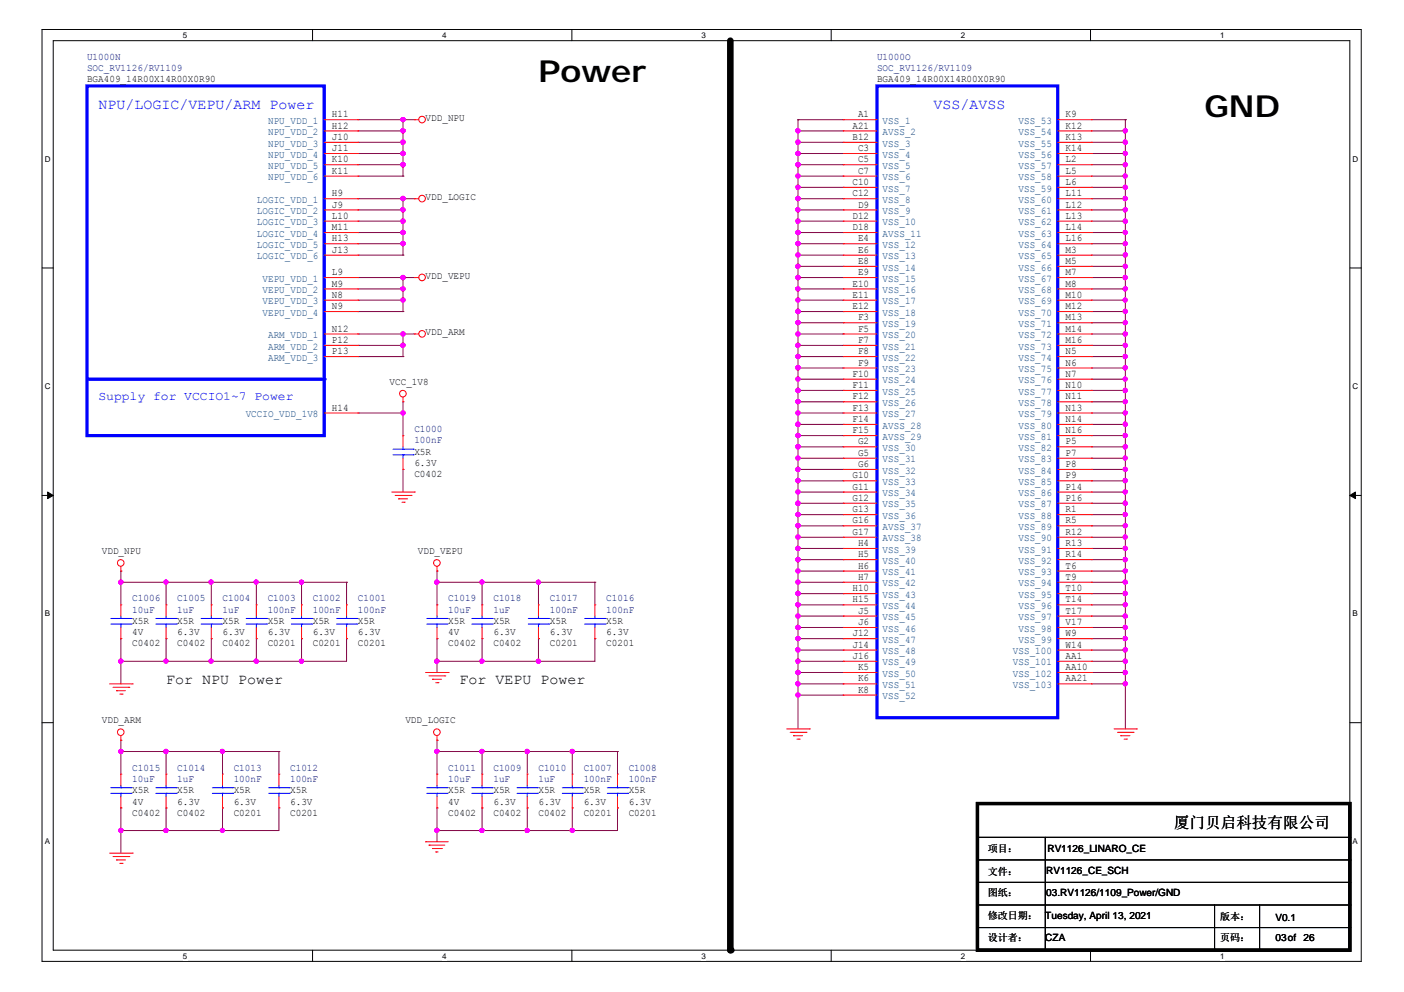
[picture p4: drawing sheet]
<svg xmlns="http://www.w3.org/2000/svg" width="297mm" height="210mm" viewBox="0 0 297 210" stroke-linecap="round" stroke-linejoin="round" font-family="sans-serif">
<path d="M8.9 6.2h279.1v197.2h-279.1zM11.3 8.6h274.3v192.5h-274.3z" fill="none" stroke="#000" stroke-width=".21"/>
<g fill="#fff">
<path d="M38.7 6.5h.9v1.9h-.9z"/>
<path d="M38.7 201.3h.9v1.9h-.9z"/>
</g>
<path d="M66.1 6.2v2.4M66.1 201.1v2.3" fill="none" stroke="#000" stroke-width=".21"/>
<g fill="#fff">
<path d="M93.6 6.5h.9v1.9h-.9z"/>
<path d="M93.6 201.3h.9v1.9h-.9z"/>
</g>
<path d="M121 6.2v2.4M121 201.1v2.3" fill="none" stroke="#000" stroke-width=".21"/>
<g fill="#fff">
<path d="M148.4 6.5h1v1.9h-1z"/>
<path d="M148.4 201.3h1v1.9h-1z"/>
</g>
<path d="M175.9 6.2v2.4M175.9 201.1v2.3" fill="none" stroke="#000" stroke-width=".21"/>
<g fill="#fff">
<path d="M203.3 6.5h.9v1.9h-.9z"/>
<path d="M203.3 201.3h.9v1.9h-.9z"/>
</g>
<path d="M230.7 6.2v2.4M230.7 201.1v2.3" fill="none" stroke="#000" stroke-width=".21"/>
<g fill="#fff">
<path d="M258.1 6.5h1v1.9h-1z"/>
<path d="M258.1 201.3h1v1.9h-1z"/>
<path d="M9.5 32.7h1.2v1.9h-1.2z"/>
<path d="M286.2 32.7h1.2v1.9h-1.2z"/>
<path d="M9.5 80.7h1.2v1.9h-1.2z"/>
<path d="M286.2 80.7h1.2v1.9h-1.2z"/>
</g>
<path d="M8.9 56.7h2.4M285.6 56.7h2.4" fill="none" stroke="#000" stroke-width=".21"/>
<g fill="#fff">
<path d="M9.5 128.9h1.1v1.9h-1.1z"/>
<path d="M286.2 128.9h1.1v1.9h-1.1z"/>
</g>
<path d="M8.9 104.8h2.4M285.6 104.8h2.4" fill="none" stroke="#000" stroke-width=".21"/>
<g fill="#000" stroke="#000" stroke-width=".21">
<path d="M10.1 104.1l1.2 .7-1.2 .7z" fill-rule="evenodd"/>
<path d="M285.6 104.8l1.2-.7v1.4z" fill-rule="evenodd"/>
</g>
<g fill="#fff">
<path d="M9.5 177h1.1v1.9h-1.1z"/>
<path d="M286.2 177h1.1v1.9h-1.1z"/>
</g>
<g fill="none" stroke="#000" stroke-width=".21">
<path d="M8.9 152.9h2.4M285.6 152.9h2.4M206.8 177.2h78.8M221.1 177.2v23.9M285.6 177.2h.1M206.8 186.7h78.8M206.8 191.5h78.8M206.8 196.3h78.8M206.8 182h78.8M257 191.5v9.6M266.5 191.5v9.6M285.6 186.7h.1"/>
<path d="M285.6 191.5h.1M285.6 196.3h.1M285.6 182h.1M221.1 201.1h.1M257 201.1h.1M266.5 201.1h.1"/>
</g>
<path d="M154.5 8.6v192.5" fill="none" stroke="#000" stroke-width="1.4"/>
<circle cx="154.5" cy="201.1" r=".7" fill="#000"/>
<g fill="none" stroke="#800040" stroke-width=".21">
<path d="M75.7 37.3h9.6M75.7 32.5h9.6M75.7 27.7h9.6M75.7 25.3h12M75.7 30.1h9.6M75.7 34.9h9.6M85.3 37.3h.1M85.3 32.5h.1M85.3 30.1h.1M85.3 34.9h.1M85.3 25.3h.1M85.3 27.7h.1"/>
<path d="M85.3 25.3v12M168.8 39.6h.1M168.8 37.3h.1M168.8 32.5h.1M168.8 27.7h.1M168.8 25.3h.1M168.8 30.1h.1M168.8 34.9h.1M168.8 25.3v128.9M168.8 39.6h9.6M168.8 37.3h9.6M168.8 32.5h9.6"/>
<path d="M168.8 27.7h9.6M168.8 25.3h9.6M168.8 30.1h9.6M168.8 34.9h9.6M230.9 39.6h7.2M230.9 37.3h7.2M230.9 32.5h7.2M230.9 27.7h7.2M230.9 25.3h7.2M230.9 30.1h7.2M230.9 34.9h7.2M238.1 25.3h.1"/>
<path d="M238.1 27.7h.1M238.1 30.1h.1M238.1 32.5h.1M238.1 37.3h.1M238.1 39.6h.1M238.1 34.9h.1M238.1 25.3v128.9M75.7 54h9.6M75.7 51.6h9.6M75.7 46.8h9.6M75.7 44.4h9.6M75.7 42.1h12"/>
<path d="M75.7 58.7h12M75.7 49.2h9.6M85.3 58.7h.1M85.3 51.6h.1M85.3 54h.1M85.3 46.8h.1M85.3 49.2h.1M85.3 42.1h.1M85.3 44.4h.1M85.3 42.1v11.9M85.3 58.7v7.2M168.8 56.4h.1"/>
<path d="M168.8 54h.1M168.8 51.6h.1M168.8 46.8h.1M168.8 44.4h.1M168.8 42.1h.1M168.8 49.2h.1M168.8 58.7h.1M168.8 56.4h9.6M168.8 54h9.6M168.8 51.6h9.6M168.8 46.8h9.6M168.8 44.4h9.6"/>
<path d="M168.8 42.1h9.6M168.8 58.7h9.6M168.8 49.2h9.6M230.9 56.4h7.2M230.9 54h7.2M230.9 51.6h7.2M230.9 46.8h7.2M230.9 44.4h7.2M230.9 42.1h7.2M230.9 58.7h7.2M230.9 49.2h7.2M238.1 42.1h.1"/>
<path d="M238.1 46.8h.1M238.1 49.2h.1M238.1 51.6h.1M238.1 58.7h.1M238.1 54h.1M238.1 44.4h.1M238.1 56.4h.1M75.7 75.5h9.6M75.7 65.9h9.6M75.7 63.5h9.6M75.7 61.1h9.6M75.7 70.7h12"/>
<path d="M75.7 73.1h9.6M85.3 75.5h.1M85.3 70.7h.1M85.3 73.1h.1M85.3 63.5h.1M85.3 65.9h.1M85.3 61.1h.1M85.3 70.7v4.8M168.8 75.5h.1M168.8 65.9h.1M168.8 63.5h.1M168.8 61.1h.1"/>
<path d="M168.8 68.3h.1M168.8 70.7h.1M168.8 73.1h.1M168.8 77.9h.1M168.8 75.5h9.6M168.8 65.9h9.6M168.8 63.5h9.6M168.8 61.1h9.6M168.8 68.3h9.6M168.8 70.7h9.6M168.8 73.1h9.6M168.8 77.9h9.6"/>
<path d="M230.9 75.5h7.2M230.9 65.9h7.2M230.9 63.5h7.2M230.9 61.1h7.2M230.9 68.3h7.2M230.9 70.7h7.2M230.9 73.1h7.2M230.9 77.9h7.2M238.1 77.9h.1M238.1 61.1h.1M238.1 63.5h.1M238.1 65.9h.1"/>
<path d="M238.1 70.7h.1M238.1 73.1h.1M238.1 75.5h.1M238.1 68.3h.1M75.7 87.4h9.6M85.3 99.3h.1M85.3 87.4h.1M85.3 85h.1M85.3 85v7.2M85.3 99.3v4.8M168.8 99.3h.1M168.8 97h.1"/>
<path d="M168.8 94.5h.1M168.8 82.6h.1M168.8 80.2h.1M168.8 92.2h.1M168.8 85h.1M168.8 87.4h.1M168.8 89.8h.1M168.8 99.3h9.6M168.8 97h9.6M168.8 94.5h9.6M168.8 82.6h9.6M168.8 80.2h9.6"/>
<path d="M168.8 92.2h9.6M168.8 85h9.6M168.8 87.4h9.6M168.8 89.8h9.6M230.9 99.3h7.2M230.9 97h7.2M230.9 94.5h7.2M230.9 82.6h7.2M230.9 80.2h7.2M230.9 92.2h7.2M230.9 85h7.2M230.9 87.4h7.2"/>
<path d="M230.9 89.8h7.2M238.1 85h.1M238.1 82.6h.1M238.1 87.4h.1M238.1 92.2h.1M238.1 94.5h.1M238.1 97h.1M238.1 99.3h.1M238.1 89.8h.1M238.1 80.2h.1M168.8 111.3h.1M168.8 104.1h.1"/>
<path d="M168.8 101.7h.1M168.8 113.7h.1M168.8 116h.1M168.8 118.4h.1M168.8 108.9h.1M168.8 106.5h.1M168.8 106.5h9.6M168.8 111.3h9.6M168.8 104.1h9.6M168.8 101.7h9.6M168.8 113.7h9.6M168.8 116h9.6"/>
<path d="M168.8 118.4h9.6M168.8 108.9h9.6M230.9 106.5h7.2M230.9 111.3h7.2M230.9 104.1h7.2M230.9 101.7h7.2M230.9 113.7h7.2M230.9 116h7.2M230.9 118.4h7.2M230.9 108.9h7.2M238.1 104.1h.1M238.1 113.7h.1"/>
<path d="M238.1 108.9h.1M238.1 106.5h.1M238.1 111.3h.1M238.1 116h.1M238.1 101.7h.1M238.1 118.4h.1M25.6 139.9h.1M25.6 123.2h.1M25.6 135.1h.1M25.6 120.8h.1M25.6 123.2h47.7M25.6 120.8v7.2"/>
<path d="M25.6 135.1v9.6M35.1 123.2h.1M35.1 135.1h.1M35.1 139.9h.1M35.1 123.2v4.8M35.1 135.1v4.8M44.7 123.2h.1M44.7 139.9h.1M44.7 135.1h.1M44.7 123.2v4.8M44.7 135.1v4.8M54.2 123.2h.1"/>
<path d="M54.2 135.1h.1M54.2 139.9h.1M54.2 123.2v4.8M54.2 135.1v4.8M63.8 123.2h.1M63.8 135.1h.1M63.8 139.9h.1M63.8 123.2v4.8M63.8 135.1v4.8M73.3 123.2h.1M73.3 135.1h.1M73.3 123.2v4.8"/>
<path d="M73.3 135.1v4.8h-47.7M92.5 120.8h.1M92.5 139.9h.1M92.5 135.1h.1M92.5 123.2h.1M92.5 123.2h33.4M92.5 120.8v7.2M92.5 135.1v7.2M102 123.2h.1M102 139.9h.1M102 135.1h.1M102 123.2v4.8"/>
<path d="M102 135.1v4.8M113.9 123.2h.1M113.9 135.1h.1M113.9 139.9h.1M113.9 123.2v4.8M113.9 135.1v4.8M125.9 123.2h.1M125.9 135.1h.1M125.9 135.1v4.8h-33.4M125.9 123.2v4.8M168.8 139.9h.1M168.8 137.6h.1"/>
<path d="M168.8 135.1h.1M168.8 132.8h.1M168.8 128h.1M168.8 125.6h.1M168.8 120.8h.1M168.8 123.2h.1M168.8 130.4h.1M168.8 123.2h9.6M168.8 139.9h9.6M168.8 128h9.6M168.8 137.6h9.6M168.8 135.1h9.6"/>
<path d="M168.8 132.8h9.6M168.8 125.6h9.6M168.8 120.8h9.6M168.8 130.4h9.6M230.9 123.2h7.2M230.9 139.9h7.2M230.9 128h7.2M230.9 137.6h7.2M230.9 135.1h7.2M230.9 132.8h7.2M230.9 125.6h7.2M230.9 120.8h7.2"/>
<path d="M230.9 130.4h7.2M238.1 135.1h.1M238.1 139.9h.1M238.1 120.8h.1M238.1 137.6h.1M238.1 125.6h.1M238.1 123.2h.1M238.1 128h.1M238.1 130.4h.1M238.1 132.8h.1M25.6 159h.1M25.6 156.6h.1"/>
<path d="M25.6 156.6v7.2M25.6 159h33.4M35.1 159h.1M35.1 159v4.8M47.1 159h.1M47.1 159v4.8M59 159h.1M59 159v4.8M92.5 156.6h.1M92.5 159h.1M92.5 159h38.1M92.5 156.6v7.2"/>
<path d="M102 159h.1M102 159v4.8M111.5 159h.1M111.5 159v4.8M121.1 159h.1M121.1 159v4.8M130.6 159h.1M130.6 159v4.8M168.8 147.1h.1M168.8 144.7h.1M168.8 142.3h.1M168.8 144.7h9.6"/>
<path d="M168.8 142.3h9.6M168.8 147.1h9.6M230.9 144.7h7.2M230.9 142.3h7.2M238.1 142.3h.1M238.1 144.7h.1M25.6 175.7h.1M25.6 171h.1M25.6 171v9.5M35.1 175.7h.1M35.1 171h.1M35.1 171v4.7"/>
<path d="M47.1 171h.1M47.1 175.7h.1M47.1 171v4.7M59 171h.1M59 171v4.7h-33.4M92.5 175.7h.1M92.5 171h.1M92.5 171v7.1M102 175.7h.1M102 171h.1M102 171v4.7M111.5 171h.1"/>
<path d="M111.5 175.7h.1M111.5 171v4.7M121.1 171h.1M121.1 175.7h.1M121.1 171v4.7M130.6 171h.1M130.6 171v4.7h-38.1"/>
</g>
<g fill="#f0f" stroke="#f0f" stroke-width=".21">
<circle cx="238" cy="137.5" r=".46"/>
<circle cx="238.1" cy="135.1" r=".45"/>
<circle cx="238.1" cy="144.7" r=".45"/>
<circle cx="238" cy="142.3" r=".46"/>
<circle cx="238.1" cy="139.9" r=".45"/>
<circle cx="238.1" cy="27.7" r=".45"/>
<circle cx="238" cy="30.1" r=".46"/>
<circle cx="238" cy="34.8" r=".46"/>
<circle cx="238.1" cy="32.5" r=".45"/>
<circle cx="238" cy="53.9" r=".46"/>
<circle cx="238.1" cy="51.5" r=".45"/>
<circle cx="238.1" cy="61.1" r=".45"/>
<circle cx="238" cy="65.9" r=".46"/>
<circle cx="238.1" cy="73.1" r=".45"/>
<circle cx="238" cy="70.7" r=".46"/>
<circle cx="238.1" cy="75.4" r=".45"/>
<circle cx="238" cy="89.8" r=".46"/>
<circle cx="238.1" cy="87.4" r=".45"/>
<circle cx="238.1" cy="96.9" r=".45"/>
<circle cx="54.2" cy="123.2" r=".45"/>
<circle cx="44.7" cy="123.2" r=".46"/>
<circle cx="63.8" cy="123.2" r=".45"/>
<circle cx="54.2" cy="139.9" r=".45"/>
<circle cx="44.7" cy="139.9" r=".46"/>
<circle cx="25.6" cy="123.2" r=".46"/>
<circle cx="35.1" cy="123.2" r=".45"/>
<circle cx="35.1" cy="139.9" r=".45"/>
<circle cx="25.6" cy="139.9" r=".46"/>
<circle cx="121.1" cy="159" r=".46"/>
<circle cx="111.5" cy="159" r=".45"/>
<circle cx="47" cy="159" r=".45"/>
<circle cx="35.1" cy="159" r=".45"/>
<circle cx="47" cy="175.7" r=".45"/>
<circle cx="35.1" cy="175.7" r=".45"/>
<circle cx="25.6" cy="175.7" r=".46"/>
<circle cx="92.4" cy="139.9" r=".46"/>
<circle cx="92.4" cy="123.2" r=".46"/>
<circle cx="238.1" cy="108.9" r=".45"/>
<circle cx="238" cy="106.5" r=".46"/>
<circle cx="238" cy="113.6" r=".46"/>
<circle cx="238.1" cy="111.2" r=".45"/>
<circle cx="238.1" cy="123.2" r=".45"/>
<circle cx="238" cy="125.6" r=".46"/>
<circle cx="238.1" cy="128" r=".45"/>
<circle cx="238" cy="101.7" r=".46"/>
<circle cx="238.1" cy="99.3" r=".45"/>
<circle cx="25.6" cy="159" r=".46"/>
<circle cx="168.8" cy="147.1" r=".46"/>
<circle cx="168.8" cy="144.7" r=".46"/>
<circle cx="168.8" cy="139.9" r=".46"/>
<circle cx="168.8" cy="137.5" r=".47"/>
<circle cx="168.8" cy="135.1" r=".46"/>
<circle cx="168.8" cy="128" r=".46"/>
<circle cx="168.8" cy="125.6" r=".47"/>
<circle cx="168.8" cy="104.1" r=".46"/>
<circle cx="168.8" cy="101.7" r=".47"/>
<circle cx="168.8" cy="99.3" r=".46"/>
<circle cx="168.8" cy="96.9" r=".46"/>
<circle cx="168.8" cy="94.5" r=".47"/>
<circle cx="168.8" cy="82.6" r=".47"/>
<circle cx="168.8" cy="80.2" r=".46"/>
<circle cx="168.8" cy="75.4" r=".46"/>
<circle cx="168.8" cy="65.9" r=".47"/>
<circle cx="168.8" cy="63.5" r=".46"/>
<circle cx="168.8" cy="61.1" r=".46"/>
<circle cx="168.8" cy="58.7" r=".47"/>
<circle cx="168.8" cy="56.3" r=".46"/>
<circle cx="168.8" cy="53.9" r=".47"/>
<circle cx="168.8" cy="51.5" r=".46"/>
<circle cx="168.8" cy="46.8" r=".47"/>
<circle cx="168.8" cy="44.4" r=".46"/>
<circle cx="168.8" cy="39.6" r=".46"/>
<circle cx="168.8" cy="42" r=".47"/>
<circle cx="168.8" cy="34.8" r=".47"/>
<circle cx="168.8" cy="32.5" r=".46"/>
<circle cx="168.8" cy="27.7" r=".46"/>
<circle cx="168.8" cy="142.3" r=".47"/>
<circle cx="168.8" cy="123.2" r=".46"/>
<circle cx="168.8" cy="116" r=".46"/>
<circle cx="168.8" cy="113.6" r=".47"/>
<circle cx="168.8" cy="118.4" r=".47"/>
<circle cx="168.8" cy="120.8" r=".46"/>
<circle cx="168.8" cy="70.7" r=".47"/>
<circle cx="168.8" cy="68.3" r=".46"/>
<circle cx="168.8" cy="73.1" r=".46"/>
<circle cx="168.8" cy="85" r=".46"/>
<circle cx="168.8" cy="89.8" r=".47"/>
<circle cx="168.8" cy="87.4" r=".46"/>
<circle cx="168.8" cy="92.1" r=".46"/>
<circle cx="168.8" cy="111.2" r=".46"/>
<circle cx="238.1" cy="44.4" r=".45"/>
<circle cx="238" cy="46.8" r=".46"/>
<circle cx="238.1" cy="68.3" r=".45"/>
<circle cx="238.1" cy="92.1" r=".45"/>
<circle cx="238.1" cy="116" r=".45"/>
<circle cx="238.1" cy="132.7" r=".45"/>
<circle cx="238" cy="130.4" r=".46"/>
<circle cx="238.1" cy="63.5" r=".45"/>
<circle cx="238" cy="42" r=".46"/>
<circle cx="238.1" cy="39.6" r=".45"/>
<circle cx="238.1" cy="85" r=".45"/>
<circle cx="238" cy="77.8" r=".46"/>
<circle cx="238.1" cy="104.1" r=".45"/>
<circle cx="168.8" cy="30.1" r=".47"/>
<circle cx="168.8" cy="37.2" r=".46"/>
<circle cx="168.8" cy="49.2" r=".46"/>
<circle cx="168.8" cy="77.8" r=".47"/>
<circle cx="168.8" cy="108.9" r=".46"/>
<circle cx="168.8" cy="106.5" r=".47"/>
<circle cx="168.8" cy="132.7" r=".46"/>
<circle cx="168.8" cy="130.4" r=".47"/>
<circle cx="238.1" cy="37.2" r=".45"/>
<circle cx="238.1" cy="49.2" r=".45"/>
<circle cx="238" cy="58.7" r=".46"/>
<circle cx="238.1" cy="56.3" r=".45"/>
<circle cx="238" cy="82.6" r=".46"/>
<circle cx="238.1" cy="80.2" r=".45"/>
<circle cx="238" cy="94.5" r=".46"/>
<circle cx="238" cy="118.4" r=".46"/>
<circle cx="238.1" cy="120.8" r=".45"/>
<circle cx="102" cy="123.2" r=".45"/>
<circle cx="102" cy="139.9" r=".45"/>
<circle cx="113.9" cy="123.2" r=".45"/>
<circle cx="113.9" cy="139.9" r=".45"/>
<circle cx="63.8" cy="139.9" r=".45"/>
<circle cx="102" cy="175.7" r=".45"/>
<circle cx="92.4" cy="175.7" r=".46"/>
<circle cx="102" cy="159" r=".45"/>
<circle cx="92.4" cy="159" r=".46"/>
<circle cx="121.1" cy="175.7" r=".46"/>
<circle cx="111.5" cy="175.7" r=".45"/>
<circle cx="85.3" cy="87.4" r=".46"/>
<circle cx="85.3" cy="70.7" r=".47"/>
<circle cx="85.3" cy="73.1" r=".46"/>
<circle cx="85.3" cy="63.5" r=".46"/>
<circle cx="85.3" cy="58.7" r=".47"/>
<circle cx="85.3" cy="61.1" r=".46"/>
<circle cx="85.3" cy="51.5" r=".46"/>
<circle cx="85.3" cy="46.8" r=".47"/>
<circle cx="85.3" cy="49.2" r=".46"/>
<circle cx="85.3" cy="42" r=".47"/>
<circle cx="85.3" cy="44.4" r=".46"/>
<circle cx="85.3" cy="32.5" r=".46"/>
<circle cx="85.3" cy="30.1" r=".47"/>
<circle cx="85.3" cy="34.8" r=".47"/>
<circle cx="85.3" cy="25.3" r=".46"/>
<circle cx="85.3" cy="27.7" r=".46"/>
</g>
<g fill="none" stroke="#f00" stroke-width=".21">
<path d="M87.7 25.3h.1M87.7 25.3h.9M87.7 58.7h.1M87.7 42.1h.1M87.7 58.7h.9M87.7 42.1h.9M87.7 70.7h.1M87.7 70.7h.9M85.3 85h.1M85.3 84v1M25.6 119.9v.9M82.9 104.1h4.8"/>
<path d="M83.6 104.8h3.4M84.3 105.6h.1M84.3 105.6h1.9M85 106.3h.5M85.5 106.3h.1M87 104.8h.1M87.7 104.1h.1M92.5 119.9v.9M25.6 120.8h.1M92.5 120.8h.1M23.2 144.7h4.8M23.9 145.4h3.4"/>
<path d="M24.6 146.1h.1M24.6 146.1h1.9M25.4 146.9h.4M25.6 156.6h.1M25.6 155.7v.9M25.8 146.9h.1M27.3 145.4h.1M28 144.7h.1M90 142.3h4.8M90.8 143h3.3M91.5 143.7h.1M91.5 143.7h1.9"/>
<path d="M92.2 144.5h.5M92.5 156.6h.1M92.5 155.7v.9M92.7 144.5h.1M94.1 143h.1M94.8 142.3h.1M166.5 154.2h4.7M167.2 155h3.3M167.9 155.7h.1M167.9 155.7h1.9M168.6 156.4h.5M169.1 156.4h.1"/>
<path d="M170.5 155h.1M171.2 154.2h.1M235.7 154.2h4.8M236.4 155h3.3M237.1 155.7h.1M237.1 155.7h2M237.8 156.4h.5M238.3 156.4h.1M239.7 155h.1M240.5 154.2h.1M47.1 163.8h.1M47.1 171h.1"/>
<path d="M47.1 163.8v2.4M47.1 168.6v2.4M90 178.1h.1M90 178.1h4.8M90.8 178.8h.1M90.8 178.8h3.3M91.5 179.5h1.9M93.4 179.5h.1M102 163.8h.1M102 171h.1M102 163.8v2.4M102 168.6v2.4"/>
<path d="M23.2 180.5h4.8M23.9 181.2h3.4M24.6 182h.1M24.6 182h1.9M25.4 182.7h.4M25.8 182.7h.1M27.3 181.2h.1M28 180.5h.1M92.2 180.3h.1M92.2 180.3h.5"/>
<circle cx="89.3" cy="25.3" r=".7"/>
<circle cx="89.3" cy="42" r=".7"/>
<circle cx="89.3" cy="58.7" r=".7"/>
<circle cx="89.3" cy="70.6" r=".7"/>
<circle cx="85.2" cy="83.3" r=".7"/>
<circle cx="25.5" cy="119.1" r=".7"/>
<circle cx="92.4" cy="119.1" r=".7"/>
<circle cx="25.5" cy="154.9" r=".7"/>
<circle cx="92.4" cy="154.9" r=".7"/>
</g>
<path d="M206.8 170h78.8v31.1h-78.8z" fill="none" stroke="#000" stroke-width=".68"/>
<g fill="none" stroke="#00f" stroke-width=".21">
<path d="M44.9 167.9h4.3M44.9 166.7h4.3M47.1 166.7h.1M47.1 167.9h.1M47.1 166.2v.5M47.1 167.9v.7M49.2 167.9h.1M49.2 166.7h.1M99.8 167.9h4.3M99.8 166.7h4.3M102 166.7h.1M102 167.9h.1"/>
<path d="M102 166.2v.5M102 167.9v.7M104.1 167.9h.1M104.1 166.7h.1"/>
</g>
<path d="M18.4 18.2h50.2v74h-50.2zM18.4 80.2h50.2" fill="none" stroke="#00f" stroke-width=".68"/>
<circle cx="68.6" cy="80.2" r=".34" fill="#00f"/>
<g fill="none" stroke="#f00" stroke-width=".21">
<path d="M68.6 25.3h7.1M68.6 27.7h7.1M68.6 30.1h7.1M68.6 32.5h7.1M68.6 34.9h7.1M68.6 37.3h7.1M75.7 25.3h.1M75.7 27.7h.1M75.7 30.1h.1M75.7 32.5h.1M75.7 34.9h.1M75.7 37.3h.1"/>
<path d="M178.4 25.3h.1M178.4 27.7h.1M178.4 30.1h.1M178.4 34.9h.1M178.4 37.3h.1M178.4 39.6h.1M178.4 32.5h.1M178.4 25.3h7.1M178.4 27.7h7.1M178.4 30.1h7.1M178.4 32.5h7.1M178.4 34.9h7.1"/>
<path d="M178.4 37.3h7.1M178.4 39.6h7.1M223.8 25.3h7.1M223.8 27.7h7.1M223.8 30.1h7.1M223.8 32.5h7.1M223.8 34.9h7.1M223.8 37.3h7.1M223.8 39.6h7.1M230.9 25.3h.1M230.9 27.7h.1M230.9 34.9h.1"/>
<path d="M230.9 37.3h.1M230.9 39.6h.1M230.9 32.5h.1M230.9 30.1h.1M68.6 42.1h7.1M68.6 44.4h7.1M68.6 46.8h7.1M68.6 49.2h7.1M68.6 51.6h7.1M68.6 54h7.1M68.6 58.7h7.1M75.7 42.1h.1"/>
<path d="M75.7 44.4h.1M75.7 46.8h.1M75.7 49.2h.1M75.7 51.6h.1M75.7 54h.1M75.7 58.7h.1M178.4 42.1h.1M178.4 44.4h.1M178.4 46.8h.1M178.4 51.6h.1M178.4 54h.1M178.4 56.4h.1"/>
<path d="M178.4 58.7h.1M178.4 49.2h.1M178.4 42.1h7.1M178.4 44.4h7.1M178.4 46.8h7.1M178.4 49.2h7.1M178.4 51.6h7.1M178.4 54h7.1M178.4 58.7h7.1M178.4 56.4h7.1M223.8 42.1h7.1M223.8 44.4h7.1"/>
<path d="M223.8 46.8h7.1M223.8 49.2h7.1M223.8 51.6h7.1M223.8 54h7.1M223.8 58.7h7.1M223.8 56.4h7.1M230.9 44.4h.1M230.9 46.8h.1M230.9 49.2h.1M230.9 51.6h.1M230.9 58.7h.1M230.9 42.1h.1"/>
<path d="M230.9 56.4h.1M230.9 54h.1M68.6 61.1h7.1M68.6 63.5h7.1M68.6 73.1h7.1M68.6 75.5h7.1M68.6 70.7h7.1M68.6 65.9h7.1M75.7 61.1h.1M75.7 63.5h.1M75.7 73.1h.1M75.7 75.5h.1"/>
<path d="M75.7 70.7h.1M75.7 65.9h.1M178.4 61.1h.1M178.4 65.9h.1M178.4 68.3h.1M178.4 70.7h.1M178.4 73.1h.1M178.4 77.9h.1M178.4 63.5h.1M178.4 75.5h.1M178.4 61.1h7.1M178.4 63.5h7.1"/>
<path d="M178.4 73.1h7.1M178.4 75.5h7.1M178.4 70.7h7.1M178.4 65.9h7.1M178.4 68.3h7.1M178.4 77.9h7.1M223.8 61.1h7.1M223.8 63.5h7.1M223.8 73.1h7.1M223.8 75.5h7.1M223.8 70.7h7.1M223.8 65.9h7.1"/>
<path d="M223.8 68.3h7.1M223.8 77.9h7.1M230.9 65.9h.1M230.9 68.3h.1M230.9 70.7h.1M230.9 73.1h.1M230.9 75.5h.1M230.9 77.9h.1M230.9 61.1h.1M230.9 63.5h.1M68.6 87.4h7.1M75.7 87.4h.1"/>
<path d="M85.3 92.2h.1M85.3 99.3h.1M85.3 92.2v2.3M85.3 97v2.3M178.4 80.2h.1M178.4 85h.1M178.4 92.2h.1M178.4 94.5h.1M178.4 97h.1M178.4 82.6h.1M178.4 99.3h.1M178.4 87.4h.1"/>
<path d="M178.4 89.8h.1M178.4 87.4h7.1M178.4 80.2h7.1M178.4 85h7.1M178.4 92.2h7.1M178.4 94.5h7.1M178.4 97h7.1M178.4 99.3h7.1M178.4 82.6h7.1M178.4 89.8h7.1M223.8 87.4h7.1M223.8 80.2h7.1"/>
<path d="M223.8 85h7.1M223.8 92.2h7.1M223.8 94.5h7.1M223.8 97h7.1M223.8 99.3h7.1M223.8 82.6h7.1M223.8 89.8h7.1M230.9 80.2h.1M230.9 85h.1M230.9 87.4h.1M230.9 94.5h.1M230.9 97h.1"/>
<path d="M230.9 99.3h.1M230.9 89.8h.1M230.9 92.2h.1M230.9 82.6h.1M178.4 101.7h.1M178.4 104.1h.1M178.4 111.3h.1M178.4 113.7h.1M178.4 118.4h.1M178.4 108.9h.1M178.4 106.5h.1M178.4 116h.1"/>
<path d="M178.4 101.7h7.1M178.4 104.1h7.1M178.4 111.3h7.1M178.4 113.7h7.1M178.4 118.4h7.1M178.4 106.5h7.1M178.4 108.9h7.1M178.4 116h7.1M223.8 101.7h7.1M223.8 104.1h7.1M223.8 111.3h7.1M223.8 113.7h7.1"/>
<path d="M223.8 118.4h7.1M223.8 106.5h7.1M223.8 108.9h7.1M223.8 116h7.1M230.9 104.1h.1M230.9 106.5h.1M230.9 111.3h.1M230.9 118.4h.1M230.9 108.9h.1M230.9 113.7h.1M230.9 116h.1M230.9 101.7h.1"/>
<path d="M25.6 128h.1M25.6 135.1h.1M25.6 128v2.4M25.6 132.8v2.3M35.1 128h.1M35.1 135.1h.1M35.1 128v2.4M35.1 132.8v2.3M44.7 128h.1M44.7 135.1h.1M44.7 128v2.4M44.7 132.8v2.3"/>
<path d="M54.2 128h.1M54.2 135.1h.1M54.2 128v2.4M54.2 132.8v2.3M63.8 128h.1M63.8 135.1h.1M63.8 128v2.4M63.8 132.8v2.3M73.3 128h.1M73.3 135.1h.1M73.3 128v2.4M73.3 132.8v2.3"/>
<path d="M92.5 128h.1M92.5 135.1h.1M92.5 128v2.4M92.5 132.8v2.3M102 128h.1M102 135.1h.1M102 128v2.4M102 132.8v2.3M113.9 128h.1M113.9 135.1h.1M113.9 128v2.4M113.9 132.8v2.3"/>
<path d="M125.9 128h.1M125.9 135.1h.1M125.9 128v2.4M125.9 132.8v2.3M178.4 120.8h.1M178.4 125.6h.1M178.4 128h.1M178.4 130.4h.1M178.4 132.8h.1M178.4 137.6h.1M178.4 139.9h.1M178.4 123.2h.1"/>
<path d="M178.4 135.1h.1M178.4 120.8h7.1M178.4 125.6h7.1M178.4 128h7.1M178.4 130.4h7.1M178.4 132.8h7.1M178.4 137.6h7.1M178.4 139.9h7.1M178.4 123.2h7.1M178.4 135.1h7.1M223.8 120.8h7.1M223.8 125.6h7.1"/>
<path d="M223.8 128h7.1M223.8 130.4h7.1M223.8 132.8h7.1M223.8 137.6h7.1M223.8 139.9h7.1M223.8 123.2h7.1M223.8 135.1h7.1M230.9 123.2h.1M230.9 120.8h.1M230.9 125.6h.1M230.9 128h.1M230.9 130.4h.1"/>
<path d="M230.9 132.8h.1M230.9 135.1h.1M230.9 137.6h.1M230.9 139.9h.1M178.4 142.3h.1M178.4 144.7h.1M178.4 147.1h.1M178.4 142.3h7.1M178.4 144.7h7.1M178.4 147.1h7.1M223.8 142.3h7.1M223.8 144.7h7.1"/>
<path d="M230.9 142.3h.1M230.9 144.7h.1M25.6 163.8h.1M25.6 171h.1M25.6 163.8v2.4M25.6 168.6v2.4M35.1 163.8h.1M35.1 171h.1M35.1 163.8v2.4M35.1 168.6v2.4M59 163.8h.1M59 171h.1"/>
<path d="M59 163.8v2.4M59 168.6v2.4M92.5 163.8h.1M92.5 171h.1M92.5 163.8v2.4M92.5 168.6v2.4M111.5 163.8h.1M111.5 171h.1M111.5 163.8v2.4M111.5 168.6v2.4M121.1 163.8h.1M121.1 171h.1"/>
<path d="M121.1 163.8v2.4M121.1 168.6v2.4M130.6 163.8h.1M130.6 171h.1M130.6 163.8v2.4M130.6 168.6v2.4"/>
</g>
<g fill="none" stroke="#00f" stroke-width=".21">
<path d="M83.1 96.2h4.3M83.1 95.1h4.3M85.3 95.1h.1M85.3 96.2h.1M85.3 94.5v.6M85.3 96.2v.8M87.4 96.2h.1M87.4 95.1h.1M23.5 132.1h4.2M23.5 130.9h4.2M25.6 130.9h.1M25.6 132.1h.1"/>
<path d="M25.6 130.4v.5M25.6 132.1v.7M27.7 132.1h.1M27.7 130.9h.1M33 132.1h4.3M33 130.9h4.3M35.1 130.9h.1M35.1 132.1h.1M35.1 130.4v.5M35.1 132.1v.7M37.3 132.1h.1M37.3 130.9h.1"/>
<path d="M42.5 132.1h4.3M42.5 130.9h4.3M44.7 130.9h.1M44.7 132.1h.1M44.7 130.4v.5M44.7 132.1v.7M46.8 132.1h.1M46.8 130.9h.1M52.1 132.1h4.3M52.1 130.9h4.3M54.2 130.9h.1M54.2 132.1h.1"/>
<path d="M54.2 130.4v.5M54.2 132.1v.7M56.4 132.1h.1M56.4 130.9h.1M61.6 132.1h4.4M61.6 130.9h4.4M63.8 130.9h.1M63.8 132.1h.1M63.8 130.4v.5M63.8 132.1v.7M66 132.1h.1M66 130.9h.1"/>
<path d="M71.2 132.1h4.3M71.2 130.9h4.3M73.3 130.9h.1M73.3 132.1h.1M73.3 130.4v.5M73.3 132.1v.7M75.5 132.1h.1M75.5 130.9h.1M90.3 132.1h4.3M90.3 130.9h4.3M92.5 130.9h.1M92.5 132.1h.1"/>
<path d="M92.5 130.4v.5M92.5 132.1v.7M94.6 132.1h.1M94.6 130.9h.1M99.8 132.1h4.3M99.8 130.9h4.3M102 130.9h.1M102 132.1h.1M102 130.4v.5M102 132.1v.7M104.1 132.1h.1M104.1 130.9h.1"/>
<path d="M111.8 132.1h4.3M111.8 130.9h4.3M113.9 130.9h.1M113.9 132.1h.1M113.9 130.4v.5M113.9 132.1v.7M116.1 132.1h.1M116.1 130.9h.1M123.7 132.1h4.3M123.7 130.9h4.3M125.9 130.9h.1M125.9 132.1h.1"/>
<path d="M125.9 130.4v.5M125.9 132.1v.7M128 132.1h.1M128 130.9h.1M23.5 167.9h4.2M23.5 166.7h4.2M25.6 166.7h.1M25.6 167.9h.1M25.6 166.2v.5M25.6 167.9v.7M27.7 167.9h.1M27.7 166.7h.1"/>
<path d="M33 167.9h4.3M33 166.7h4.3M35.1 166.7h.1M35.1 167.9h.1M35.1 166.2v.5M35.1 167.9v.7M37.3 167.9h.1M37.3 166.7h.1M56.9 167.9h4.3M56.9 166.7h4.3M59 166.7h.1M59 167.9h.1"/>
<path d="M59 166.2v.5M59 167.9v.7M61.2 167.9h.1M61.2 166.7h.1M90.3 167.9h4.3M90.3 166.7h4.3M92.5 166.7h.1M92.5 167.9h.1M92.5 166.2v.5M92.5 167.9v.7M94.6 167.9h.1M94.6 166.7h.1"/>
<path d="M109.4 167.9h4.3M109.4 166.7h4.3M111.5 166.7h.1M111.5 167.9h.1M111.5 166.2v.5M111.5 167.9v.7M113.7 167.9h.1M113.7 166.7h.1M119 167.9h4.2M119 166.7h4.2M121.1 166.7h.1M121.1 167.9h.1"/>
<path d="M121.1 166.2v.5M121.1 167.9v.7M123.2 167.9h.1M123.2 166.7h.1M128.5 167.9h4.3M128.5 166.7h4.3M130.6 166.7h.1M130.6 167.9h.1M130.6 166.2v.5M130.6 167.9v.7M132.8 167.9h.1M132.8 166.7h.1"/>
</g>
<path d="M185.5 18.2h38.3v133.7h-38.3z" fill="none" stroke="#00f" stroke-width=".68"/>
<g fill="#f0f" stroke="#f0f" stroke-width=".21">
<circle cx="238" cy="137.5" r=".46"/>
<circle cx="238.1" cy="135.1" r=".45"/>
<circle cx="238.1" cy="144.7" r=".45"/>
<circle cx="238" cy="142.3" r=".46"/>
<circle cx="238.1" cy="139.9" r=".45"/>
<circle cx="238.1" cy="27.7" r=".45"/>
<circle cx="238" cy="30.1" r=".46"/>
<circle cx="238" cy="34.8" r=".46"/>
<circle cx="238.1" cy="32.5" r=".45"/>
<circle cx="238" cy="53.9" r=".46"/>
<circle cx="238.1" cy="51.5" r=".45"/>
<circle cx="238.1" cy="61.1" r=".45"/>
<circle cx="238" cy="65.9" r=".46"/>
<circle cx="238.1" cy="73.1" r=".45"/>
<circle cx="238" cy="70.7" r=".46"/>
<circle cx="238.1" cy="75.4" r=".45"/>
<circle cx="238" cy="89.8" r=".46"/>
<circle cx="238.1" cy="87.4" r=".45"/>
<circle cx="238.1" cy="96.9" r=".45"/>
<circle cx="54.2" cy="123.2" r=".45"/>
<circle cx="44.7" cy="123.2" r=".46"/>
<circle cx="63.8" cy="123.2" r=".45"/>
<circle cx="54.2" cy="139.9" r=".45"/>
<circle cx="44.7" cy="139.9" r=".46"/>
<circle cx="25.6" cy="123.2" r=".46"/>
<circle cx="35.1" cy="123.2" r=".45"/>
<circle cx="35.1" cy="139.9" r=".45"/>
<circle cx="25.6" cy="139.9" r=".46"/>
<circle cx="121.1" cy="159" r=".46"/>
<circle cx="111.5" cy="159" r=".45"/>
<circle cx="47" cy="159" r=".45"/>
<circle cx="35.1" cy="159" r=".45"/>
<circle cx="47" cy="175.7" r=".45"/>
<circle cx="35.1" cy="175.7" r=".45"/>
<circle cx="25.6" cy="175.7" r=".46"/>
<circle cx="92.4" cy="139.9" r=".46"/>
<circle cx="92.4" cy="123.2" r=".46"/>
<circle cx="238.1" cy="108.9" r=".45"/>
<circle cx="238" cy="106.5" r=".46"/>
<circle cx="238" cy="113.6" r=".46"/>
<circle cx="238.1" cy="111.2" r=".45"/>
<circle cx="238.1" cy="123.2" r=".45"/>
<circle cx="238" cy="125.6" r=".46"/>
<circle cx="238.1" cy="128" r=".45"/>
<circle cx="238" cy="101.7" r=".46"/>
<circle cx="238.1" cy="99.3" r=".45"/>
<circle cx="25.6" cy="159" r=".46"/>
<circle cx="168.8" cy="147.1" r=".46"/>
<circle cx="168.8" cy="144.7" r=".46"/>
<circle cx="168.8" cy="139.9" r=".46"/>
<circle cx="168.8" cy="137.5" r=".47"/>
<circle cx="168.8" cy="135.1" r=".46"/>
<circle cx="168.8" cy="128" r=".46"/>
<circle cx="168.8" cy="125.6" r=".47"/>
<circle cx="168.8" cy="104.1" r=".46"/>
<circle cx="168.8" cy="101.7" r=".47"/>
<circle cx="168.8" cy="99.3" r=".46"/>
<circle cx="168.8" cy="96.9" r=".46"/>
<circle cx="168.8" cy="94.5" r=".47"/>
<circle cx="168.8" cy="82.6" r=".47"/>
<circle cx="168.8" cy="80.2" r=".46"/>
<circle cx="168.8" cy="75.4" r=".46"/>
<circle cx="168.8" cy="65.9" r=".47"/>
<circle cx="168.8" cy="63.5" r=".46"/>
<circle cx="168.8" cy="61.1" r=".46"/>
<circle cx="168.8" cy="58.7" r=".47"/>
<circle cx="168.8" cy="56.3" r=".46"/>
<circle cx="168.8" cy="53.9" r=".47"/>
<circle cx="168.8" cy="51.5" r=".46"/>
<circle cx="168.8" cy="46.8" r=".47"/>
<circle cx="168.8" cy="44.4" r=".46"/>
<circle cx="168.8" cy="39.6" r=".46"/>
<circle cx="168.8" cy="42" r=".47"/>
<circle cx="168.8" cy="34.8" r=".47"/>
<circle cx="168.8" cy="32.5" r=".46"/>
<circle cx="168.8" cy="27.7" r=".46"/>
<circle cx="168.8" cy="142.3" r=".47"/>
<circle cx="168.8" cy="123.2" r=".46"/>
<circle cx="168.8" cy="116" r=".46"/>
<circle cx="168.8" cy="113.6" r=".47"/>
<circle cx="168.8" cy="118.4" r=".47"/>
<circle cx="168.8" cy="120.8" r=".46"/>
<circle cx="168.8" cy="70.7" r=".47"/>
<circle cx="168.8" cy="68.3" r=".46"/>
<circle cx="168.8" cy="73.1" r=".46"/>
<circle cx="168.8" cy="85" r=".46"/>
<circle cx="168.8" cy="89.8" r=".47"/>
<circle cx="168.8" cy="87.4" r=".46"/>
<circle cx="168.8" cy="92.1" r=".46"/>
<circle cx="168.8" cy="111.2" r=".46"/>
<circle cx="238.1" cy="44.4" r=".45"/>
<circle cx="238" cy="46.8" r=".46"/>
<circle cx="238.1" cy="68.3" r=".45"/>
<circle cx="238.1" cy="92.1" r=".45"/>
<circle cx="238.1" cy="116" r=".45"/>
<circle cx="238.1" cy="132.7" r=".45"/>
<circle cx="238" cy="130.4" r=".46"/>
<circle cx="238.1" cy="63.5" r=".45"/>
<circle cx="238" cy="42" r=".46"/>
<circle cx="238.1" cy="39.6" r=".45"/>
<circle cx="238.1" cy="85" r=".45"/>
<circle cx="238" cy="77.8" r=".46"/>
<circle cx="238.1" cy="104.1" r=".45"/>
<circle cx="168.8" cy="30.1" r=".47"/>
<circle cx="168.8" cy="37.2" r=".46"/>
<circle cx="168.8" cy="49.2" r=".46"/>
<circle cx="168.8" cy="77.8" r=".47"/>
<circle cx="168.8" cy="108.9" r=".46"/>
<circle cx="168.8" cy="106.5" r=".47"/>
<circle cx="168.8" cy="132.7" r=".46"/>
<circle cx="168.8" cy="130.4" r=".47"/>
<circle cx="238.1" cy="37.2" r=".45"/>
<circle cx="238.1" cy="49.2" r=".45"/>
<circle cx="238" cy="58.7" r=".46"/>
<circle cx="238.1" cy="56.3" r=".45"/>
<circle cx="238" cy="82.6" r=".46"/>
<circle cx="238.1" cy="80.2" r=".45"/>
<circle cx="238" cy="94.5" r=".46"/>
<circle cx="238" cy="118.4" r=".46"/>
<circle cx="238.1" cy="120.8" r=".45"/>
<circle cx="102" cy="123.2" r=".45"/>
<circle cx="102" cy="139.9" r=".45"/>
<circle cx="113.9" cy="123.2" r=".45"/>
<circle cx="113.9" cy="139.9" r=".45"/>
<circle cx="63.8" cy="139.9" r=".45"/>
<circle cx="102" cy="175.7" r=".45"/>
<circle cx="92.4" cy="175.7" r=".46"/>
<circle cx="102" cy="159" r=".45"/>
<circle cx="92.4" cy="159" r=".46"/>
<circle cx="121.1" cy="175.7" r=".46"/>
<circle cx="111.5" cy="175.7" r=".45"/>
<circle cx="85.3" cy="87.4" r=".46"/>
<circle cx="85.3" cy="70.7" r=".47"/>
<circle cx="85.3" cy="73.1" r=".46"/>
<circle cx="85.3" cy="63.5" r=".46"/>
<circle cx="85.3" cy="58.7" r=".47"/>
<circle cx="85.3" cy="61.1" r=".46"/>
<circle cx="85.3" cy="51.5" r=".46"/>
<circle cx="85.3" cy="46.8" r=".47"/>
<circle cx="85.3" cy="49.2" r=".46"/>
<circle cx="85.3" cy="42" r=".47"/>
<circle cx="85.3" cy="44.4" r=".46"/>
<circle cx="85.3" cy="32.5" r=".46"/>
<circle cx="85.3" cy="30.1" r=".47"/>
<circle cx="85.3" cy="34.8" r=".47"/>
<circle cx="85.3" cy="25.3" r=".46"/>
<circle cx="85.3" cy="27.7" r=".46"/>
</g>
<g font-size="6.4">
<text x="113.9" y="17.5">Power</text>
<text x="254.8" y="24.7">GND</text>
</g>
<text font-size="3.3" x="248.4" y="175.1">厦门贝启科技有限公司</text>
<g font-size="3.1" fill="#00f">
<text x="20.8" y="23">NPU/LOGIC/VEPU/ARM Power</text>
<text x="197.5" y="23">VSS/AVSS</text>
</g>
<g font-size="3.1">
<text x="35.1" y="144.8">For NPU Power</text>
<text x="97.2" y="144.8">For VEPU Power</text>
</g>
<text font-size="2.6" fill="#00f" x="20.8" y="84.7">Supply for VCCIO1~7 Power</text>
<g font-size="2.2" fill="#004080">
<text x="56.7" y="26.2">NPU_VDD_1</text>
<text x="56.7" y="28.6">NPU_VDD_2</text>
<text x="186.7" y="26.2">VSS_1</text>
<text x="186.7" y="28.6">AVSS_2</text>
<text x="215.5" y="26.2">VSS_53</text>
<text x="215.5" y="28.6">VSS_54</text>
<text x="56.7" y="31">NPU_VDD_3</text>
<text x="56.7" y="33.4">NPU_VDD_4</text>
<text x="56.7" y="35.7">NPU_VDD_5</text>
<text x="186.7" y="31">VSS_3</text>
<text x="186.7" y="35.7">VSS_5</text>
<text x="186.7" y="33.4">VSS_4</text>
<text x="215.5" y="35.7">VSS_57</text>
<text x="215.5" y="33.4">VSS_56</text>
<text x="215.5" y="31">VSS_55</text>
<text x="56.7" y="38.2">NPU_VDD_6</text>
<text x="186.7" y="38.2">VSS_6</text>
<text x="186.7" y="40.5">VSS_7</text>
<text x="215.5" y="38.2">VSS_58</text>
<text x="215.5" y="40.5">VSS_59</text>
<text x="54.4" y="42.9">LOGIC_VDD_1</text>
<text x="54.4" y="45.3">LOGIC_VDD_2</text>
<text x="54.4" y="47.7">LOGIC_VDD_3</text>
<text x="186.7" y="42.9">VSS_8</text>
<text x="186.7" y="45.3">VSS_9</text>
<text x="186.7" y="47.7">VSS_10</text>
<text x="215.5" y="45.3">VSS_61</text>
<text x="215.5" y="47.7">VSS_62</text>
<text x="215.5" y="42.9">VSS_60</text>
<text x="54.4" y="50.1">LOGIC_VDD_4</text>
<text x="54.4" y="52.5">LOGIC_VDD_5</text>
<text x="186.7" y="52.5">VSS_12</text>
<text x="186.7" y="50.1">AVSS_11</text>
<text x="215.5" y="50.1">VSS_63</text>
<text x="215.5" y="52.5">VSS_64</text>
<text x="54.4" y="54.9">LOGIC_VDD_6</text>
<text x="55.5" y="59.6">VEPU_VDD_1</text>
<text x="186.7" y="54.9">VSS_13</text>
<text x="186.7" y="57.2">VSS_14</text>
<text x="186.7" y="59.6">VSS_15</text>
<text x="215.5" y="59.6">VSS_67</text>
<text x="215.5" y="57.2">VSS_66</text>
<text x="215.5" y="54.9">VSS_65</text>
<text x="55.5" y="62">VEPU_VDD_2</text>
<text x="55.5" y="64.4">VEPU_VDD_3</text>
<text x="186.7" y="62">VSS_16</text>
<text x="186.7" y="64.4">VSS_17</text>
<text x="215.5" y="62">VSS_68</text>
<text x="215.5" y="64.4">VSS_69</text>
<text x="55.5" y="66.8">VEPU_VDD_4</text>
<text x="56.7" y="71.6">ARM_VDD_1</text>
<text x="186.7" y="66.8">VSS_18</text>
<text x="186.7" y="69.2">VSS_19</text>
<text x="186.7" y="71.6">VSS_20</text>
<text x="215.5" y="66.8">VSS_70</text>
<text x="215.5" y="69.2">VSS_71</text>
<text x="215.5" y="71.6">VSS_72</text>
<text x="56.7" y="74">ARM_VDD_2</text>
<text x="56.7" y="76.3">ARM_VDD_3</text>
<text x="186.7" y="74">VSS_21</text>
<text x="186.7" y="76.3">VSS_22</text>
<text x="215.5" y="74">VSS_73</text>
<text x="215.5" y="76.3">VSS_74</text>
<text x="186.7" y="78.8">VSS_23</text>
<text x="186.7" y="81.1">VSS_24</text>
<text x="186.7" y="83.5">VSS_25</text>
<text x="215.5" y="78.8">VSS_75</text>
<text x="215.5" y="81.1">VSS_76</text>
<text x="215.5" y="83.5">VSS_77</text>
<text x="52" y="88.3">VCCIO_VDD_1V8</text>
<text x="186.7" y="85.9">VSS_26</text>
<text x="186.7" y="88.3">VSS_27</text>
<text x="215.5" y="85.9">VSS_78</text>
<text x="215.5" y="88.3">VSS_79</text>
<text x="186.7" y="93.1">AVSS_29</text>
<text x="186.7" y="95.4">VSS_30</text>
<text x="186.7" y="90.7">AVSS_28</text>
<text x="215.5" y="95.4">VSS_82</text>
<text x="215.5" y="90.7">VSS_80</text>
<text x="215.5" y="93.1">VSS_81</text>
<text x="186.7" y="97.8">VSS_31</text>
<text x="186.7" y="100.2">VSS_32</text>
<text x="215.5" y="97.8">VSS_83</text>
<text x="215.5" y="100.2">VSS_84</text>
<text x="186.7" y="102.6">VSS_33</text>
<text x="186.7" y="105">VSS_34</text>
<text x="186.7" y="107.4">VSS_35</text>
<text x="215.5" y="105">VSS_86</text>
<text x="215.5" y="107.4">VSS_87</text>
<text x="215.5" y="102.6">VSS_85</text>
<text x="186.7" y="112.2">AVSS_37</text>
<text x="186.7" y="109.8">VSS_36</text>
<text x="215.5" y="112.2">VSS_89</text>
<text x="215.5" y="109.8">VSS_88</text>
<text x="186.7" y="114.6">AVSS_38</text>
<text x="186.7" y="119.3">VSS_40</text>
<text x="186.7" y="116.9">VSS_39</text>
<text x="215.5" y="119.3">VSS_92</text>
<text x="215.5" y="114.6">VSS_90</text>
<text x="215.5" y="116.9">VSS_91</text>
<text x="186.7" y="121.7">VSS_41</text>
<text x="186.7" y="124.1">VSS_42</text>
<text x="215.5" y="124.1">VSS_94</text>
<text x="215.5" y="121.7">VSS_93</text>
<text x="186.7" y="126.5">VSS_43</text>
<text x="186.7" y="128.9">VSS_44</text>
<text x="186.7" y="131.2">VSS_45</text>
<text x="215.5" y="126.5">VSS_95</text>
<text x="215.5" y="128.9">VSS_96</text>
<text x="215.5" y="131.2">VSS_97</text>
<text x="186.7" y="133.7">VSS_46</text>
<text x="186.7" y="136">VSS_47</text>
<text x="215.5" y="133.7">VSS_98</text>
<text x="215.5" y="136">VSS_99</text>
<text x="186.7" y="138.4">VSS_48</text>
<text x="186.7" y="140.8">VSS_49</text>
<text x="186.7" y="143.2">VSS_50</text>
<text x="214.3" y="138.4">VSS_100</text>
<text x="214.3" y="140.8">VSS_101</text>
<text x="214.3" y="143.2">VSS_102</text>
<text x="186.7" y="145.6">VSS_51</text>
<text x="186.7" y="148">VSS_52</text>
<text x="214.3" y="145.6">VSS_103</text>
</g>
<g font-size="2.2">
<text x="70.2" y="24.8">H11</text>
<text x="70.2" y="27.2">H12</text>
<text x="70.2" y="29.6">J10</text>
<text x="180.3" y="27.2">A21</text>
<text x="180.3" y="29.6">B12</text>
<text x="181.5" y="24.8">A1</text>
<text x="225.4" y="24.8">K9</text>
<text x="225.4" y="27.2">K12</text>
<text x="225.4" y="29.6">K13</text>
<text x="70.2" y="32">J11</text>
<text x="70.2" y="34.3">K10</text>
<text x="181.5" y="34.3">C5</text>
<text x="181.5" y="32">C3</text>
<text x="225.4" y="34.3">L2</text>
<text x="225.4" y="32">K14</text>
<text x="70.2" y="36.8">K11</text>
<text x="70.2" y="41.5">H9</text>
<text x="180.3" y="39.1">C10</text>
<text x="180.3" y="41.5">C12</text>
<text x="181.5" y="36.8">C7</text>
<text x="225.4" y="36.8">L5</text>
<text x="225.4" y="39.1">L6</text>
<text x="225.4" y="41.5">L11</text>
<text x="70.2" y="43.9">J9</text>
<text x="70.2" y="46.3">L10</text>
<text x="180.3" y="46.3">D12</text>
<text x="181.5" y="43.9">D9</text>
<text x="225.4" y="43.9">L12</text>
<text x="225.4" y="46.3">L13</text>
<text x="70.2" y="48.7">M11</text>
<text x="70.2" y="51.1">H13</text>
<text x="70.2" y="53.5">J13</text>
<text x="180.3" y="48.7">D18</text>
<text x="181.5" y="51.1">E4</text>
<text x="181.5" y="53.5">E6</text>
<text x="225.4" y="48.7">L14</text>
<text x="225.4" y="51.1">L16</text>
<text x="225.4" y="53.5">M3</text>
<text x="70.2" y="58.2">L9</text>
<text x="181.5" y="55.9">E8</text>
<text x="181.5" y="58.2">E9</text>
<text x="225.4" y="58.2">M7</text>
<text x="225.4" y="55.9">M5</text>
<text x="70.2" y="60.6">M9</text>
<text x="70.2" y="63">N8</text>
<text x="70.2" y="65.4">N9</text>
<text x="180.3" y="60.6">E10</text>
<text x="180.3" y="65.4">E12</text>
<text x="180.3" y="63">E11</text>
<text x="225.4" y="65.4">M12</text>
<text x="225.4" y="60.6">M8</text>
<text x="225.4" y="63">M10</text>
<text x="70.2" y="70.2">N12</text>
<text x="181.5" y="67.8">F3</text>
<text x="181.5" y="70.2">F5</text>
<text x="225.4" y="67.8">M13</text>
<text x="225.4" y="70.2">M14</text>
<text x="70.2" y="72.6">P12</text>
<text x="70.2" y="74.9">P13</text>
<text x="181.5" y="72.6">F7</text>
<text x="181.5" y="77.4">F9</text>
<text x="181.5" y="74.9">F8</text>
<text x="225.4" y="72.6">M16</text>
<text x="225.4" y="74.9">N5</text>
<text x="225.4" y="77.4">N6</text>
<text x="180.3" y="79.7">F10</text>
<text x="180.3" y="82.1">F11</text>
<text x="225.4" y="79.7">N7</text>
<text x="225.4" y="82.1">N10</text>
<text x="70.2" y="86.9">H14</text>
<text x="180.3" y="84.5">F12</text>
<text x="180.3" y="86.9">F13</text>
<text x="180.3" y="89.3">F14</text>
<text x="225.4" y="84.5">N11</text>
<text x="225.4" y="86.9">N13</text>
<text x="225.4" y="89.3">N14</text>
<text x="180.3" y="91.7">F15</text>
<text x="181.5" y="94">G2</text>
<text x="225.4" y="94">P5</text>
<text x="225.4" y="91.7">N16</text>
<text x="180.3" y="101.2">G10</text>
<text x="181.5" y="96.4">G5</text>
<text x="181.5" y="98.8">G6</text>
<text x="225.4" y="96.4">P7</text>
<text x="225.4" y="98.8">P8</text>
<text x="225.4" y="101.2">P9</text>
<text x="180.3" y="103.6">G11</text>
<text x="180.3" y="106">G12</text>
<text x="225.4" y="103.6">P14</text>
<text x="225.4" y="106">P16</text>
<text x="180.3" y="110.8">G16</text>
<text x="180.3" y="113.2">G17</text>
<text x="180.3" y="108.4">G13</text>
<text x="225.4" y="110.8">R5</text>
<text x="225.4" y="108.4">R1</text>
<text x="225.4" y="113.2">R12</text>
<text x="181.5" y="117.9">H5</text>
<text x="181.5" y="115.5">H4</text>
<text x="225.4" y="117.9">R14</text>
<text x="225.4" y="115.5">R13</text>
<text x="180.3" y="125.1">H10</text>
<text x="181.5" y="120.3">H6</text>
<text x="181.5" y="122.7">H7</text>
<text x="225.4" y="122.7">T9</text>
<text x="225.4" y="120.3">T6</text>
<text x="225.4" y="125.1">T10</text>
<text x="180.3" y="127.5">H15</text>
<text x="181.5" y="129.9">J5</text>
<text x="225.4" y="127.5">T14</text>
<text x="225.4" y="129.9">T17</text>
<text x="180.3" y="137">J14</text>
<text x="180.3" y="134.6">J12</text>
<text x="181.5" y="132.3">J6</text>
<text x="225.4" y="132.3">V17</text>
<text x="225.4" y="134.6">W9</text>
<text x="225.4" y="137">W14</text>
<text x="180.3" y="139.4">J16</text>
<text x="181.5" y="141.8">K5</text>
<text x="225.4" y="139.4">AA1</text>
<text x="225.4" y="141.8">AA10</text>
<text x="181.5" y="144.2">K6</text>
<text x="181.5" y="146.6">K8</text>
<text x="225.4" y="144.2">AA21</text>
</g>
<g font-size="2.1" fill="#000080">
<text x="18.4" y="12.6">U1000N</text>
<text x="18.4" y="15">SOC_RV1126/RV1109</text>
<text x="185.5" y="12.6">U1000O</text>
<text x="185.5" y="15">SOC_RV1126/RV1109</text>
<text x="87.7" y="91.5">C1000</text>
<text x="87.7" y="93.8">100nF</text>
<text x="28" y="127.3">C1006</text>
<text x="28" y="129.6">10uF</text>
<text x="37.5" y="127.3">C1005</text>
<text x="37.5" y="129.6">1uF</text>
<text x="47.1" y="127.3">C1004</text>
<text x="47.1" y="129.6">1uF</text>
<text x="56.6" y="127.3">C1003</text>
<text x="56.6" y="129.6">100nF</text>
<text x="66.2" y="127.3">C1002</text>
<text x="66.2" y="129.6">100nF</text>
<text x="75.7" y="127.3">C1001</text>
<text x="75.7" y="129.6">100nF</text>
<text x="94.8" y="127.3">C1019</text>
<text x="94.8" y="129.6">10uF</text>
<text x="104.4" y="127.3">C1018</text>
<text x="104.4" y="129.6">1uF</text>
<text x="116.3" y="127.3">C1017</text>
<text x="116.3" y="129.6">100nF</text>
<text x="128.3" y="127.3">C1016</text>
<text x="128.3" y="129.6">100nF</text>
<text x="28" y="163.1">C1015</text>
<text x="28" y="165.5">10uF</text>
<text x="37.5" y="163.1">C1014</text>
<text x="37.5" y="165.5">1uF</text>
<text x="49.4" y="163.1">C1013</text>
<text x="49.4" y="165.5">100nF</text>
<text x="61.4" y="163.1">C1012</text>
<text x="61.4" y="165.5">100nF</text>
<text x="94.8" y="163.1">C1011</text>
<text x="94.8" y="165.5">10uF</text>
<text x="104.4" y="163.1">C1009</text>
<text x="104.4" y="165.5">1uF</text>
<text x="113.9" y="163.1">C1010</text>
<text x="113.9" y="165.5">1uF</text>
<text x="123.5" y="163.1">C1007</text>
<text x="123.5" y="165.5">100nF</text>
<text x="133" y="163.1">C1008</text>
<text x="133" y="165.5">100nF</text>
</g>
<g font-size="2.1">
<text x="18.4" y="17.4">BGA409_14R00X14R00X0R90</text>
<text x="185.5" y="17.4">BGA409_14R00X14R00X0R90</text>
<text x="90" y="25.5">VDD_NPU</text>
<text x="90" y="42.3">VDD_LOGIC</text>
<text x="90" y="59">VDD_VEPU</text>
<text x="90" y="70.9">VDD_ARM</text>
<text x="82.4" y="81.4">VCC_1V8</text>
<text x="87.7" y="101">C0402</text>
<text x="87.7" y="96.2">X5R</text>
<text x="87.7" y="98.6">6.3V</text>
<text x="21.5" y="117.2">VDD_NPU</text>
<text x="88.4" y="117.2">VDD_VEPU</text>
<text x="28" y="136.8">C0402</text>
<text x="28" y="132">X5R</text>
<text x="28" y="134.4">4V</text>
<text x="37.5" y="136.8">C0402</text>
<text x="37.5" y="132">X5R</text>
<text x="37.5" y="134.4">6.3V</text>
<text x="47.1" y="136.8">C0402</text>
<text x="47.1" y="132">X5R</text>
<text x="47.1" y="134.4">6.3V</text>
<text x="56.6" y="136.8">C0201</text>
<text x="56.6" y="132">X5R</text>
<text x="56.6" y="134.4">6.3V</text>
<text x="66.2" y="136.8">C0201</text>
<text x="66.2" y="132">X5R</text>
<text x="66.2" y="134.4">6.3V</text>
<text x="75.7" y="136.8">C0201</text>
<text x="75.7" y="132">X5R</text>
<text x="75.7" y="134.4">6.3V</text>
<text x="94.8" y="136.8">C0402</text>
<text x="94.8" y="132">X5R</text>
<text x="94.8" y="134.4">4V</text>
<text x="104.4" y="136.8">C0402</text>
<text x="104.4" y="132">X5R</text>
<text x="104.4" y="134.4">6.3V</text>
<text x="116.3" y="136.8">C0201</text>
<text x="116.3" y="132">X5R</text>
<text x="116.3" y="134.4">6.3V</text>
<text x="128.3" y="136.8">C0201</text>
<text x="128.3" y="132">X5R</text>
<text x="128.3" y="134.4">6.3V</text>
<text x="21.5" y="153">VDD_ARM</text>
<text x="85.8" y="153">VDD_LOGIC</text>
<text x="28" y="167.8">X5R</text>
<text x="37.5" y="167.8">X5R</text>
<text x="49.4" y="167.8">X5R</text>
<text x="61.4" y="167.8">X5R</text>
<text x="94.8" y="167.8">X5R</text>
<text x="104.4" y="167.8">X5R</text>
<text x="113.9" y="167.8">X5R</text>
<text x="123.5" y="167.8">X5R</text>
<text x="133" y="167.8">X5R</text>
<text x="28" y="172.6">C0402</text>
<text x="28" y="170.2">4V</text>
<text x="37.5" y="172.6">C0402</text>
<text x="37.5" y="170.2">6.3V</text>
<text x="49.4" y="172.6">C0201</text>
<text x="49.4" y="170.2">6.3V</text>
<text x="61.4" y="172.6">C0201</text>
<text x="61.4" y="170.2">6.3V</text>
<text x="94.8" y="172.6">C0402</text>
<text x="94.8" y="170.2">4V</text>
<text x="104.4" y="172.6">C0402</text>
<text x="104.4" y="170.2">6.3V</text>
<text x="113.9" y="172.6">C0402</text>
<text x="113.9" y="170.2">6.3V</text>
<text x="123.5" y="172.6">C0201</text>
<text x="123.5" y="170.2">6.3V</text>
<text x="133" y="172.6">C0201</text>
<text x="133" y="170.2">6.3V</text>
<text x="209" y="185.1">文件：</text>
<text x="209" y="180.3">项目：</text>
<text x="221.4" y="184.8">RV1126_CE_SCH</text>
<text x="221.6" y="180.3">RV1126_LINARO_CE</text>
<text x="209" y="189.6">图纸：</text>
<text x="221.4" y="189.6">03.RV1126/1109_Power/GND</text>
<text x="209" y="194.4">修改日期：</text>
<text x="221.1" y="194.4">Tuesday, April 13, 2021</text>
<text x="258.1" y="194.6">版本：</text>
<text x="269.8" y="194.9">V0.1</text>
<text x="209" y="199.2">设计者：</text>
<text x="221.1" y="199.2">CZA</text>
<text x="258.1" y="199.2">页码：</text>
<text x="269.8" y="199.2">03of</text>
<text x="275.8" y="199.2">26</text>
</g>
<g font-size="1.7">
<text x="38.7" y="8">5</text>
<text x="93.6" y="8">4</text>
<text x="148.4" y="8">3</text>
<text x="203.3" y="8">2</text>
<text x="258.1" y="8">1</text>
<text x="9.5" y="34.2">D</text>
<text x="286.2" y="34.2">D</text>
<text x="9.5" y="82.3">C</text>
<text x="286.2" y="82.3">C</text>
<text x="9.5" y="130.4">B</text>
<text x="286.2" y="130.4">B</text>
<text x="9.5" y="178.5">A</text>
<text x="286.2" y="178.5">A</text>
<text x="38.7" y="202.8">5</text>
<text x="93.6" y="202.8">4</text>
<text x="148.4" y="202.8">3</text>
<text x="203.3" y="202.8">2</text>
<text x="258.1" y="202.8">1</text>
</g>
</svg>
